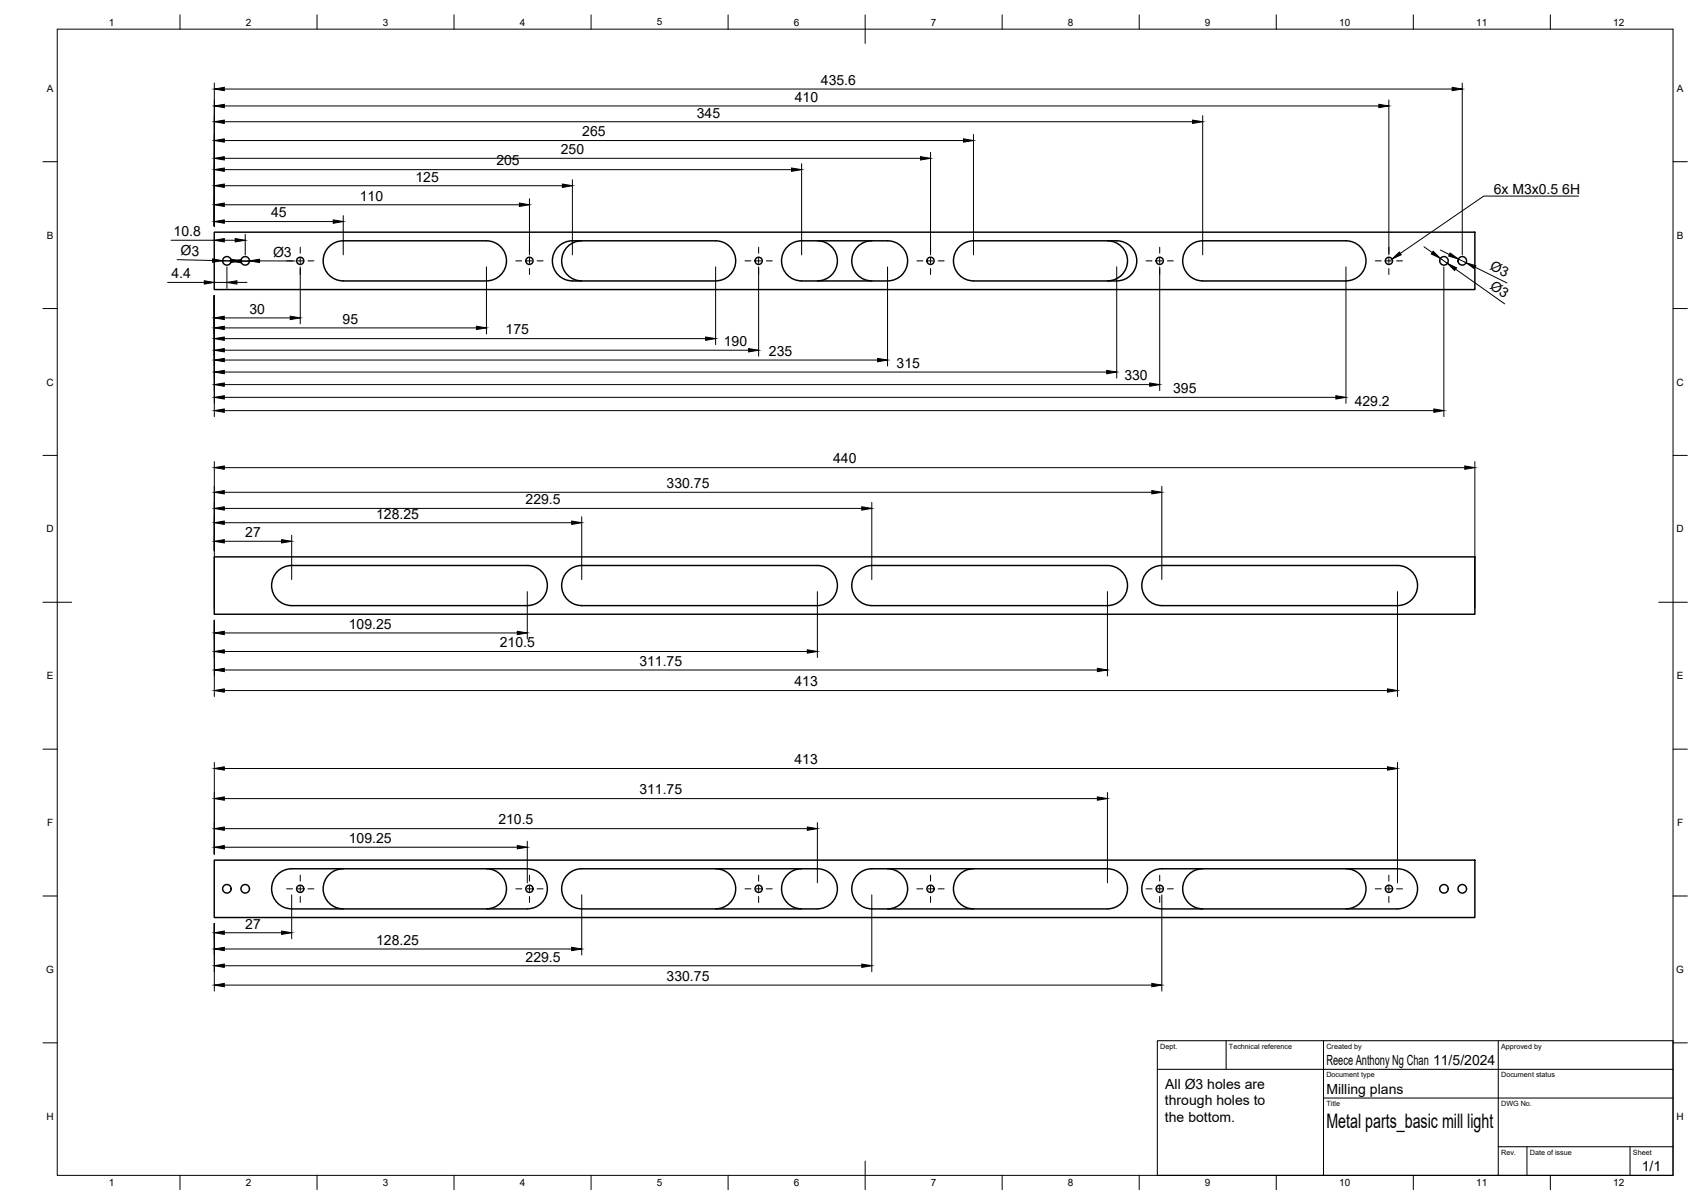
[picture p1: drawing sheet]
<svg xmlns="http://www.w3.org/2000/svg" width="594mm" height="420mm" viewBox="0 0 594 420" stroke-linecap="round" stroke-linejoin="round" font-family="sans-serif">
<!-- layer: Visible -->
<g fill="none" stroke="#000" stroke-width=".51">
<path d="M74.8 81h440v20h-440zM119.8 98h50M119.8 98a7 7 0 0 1-7-7 7 7 0 0 1 7-7h50a7 7 0 0 1 7 7 7 7 0 0 1-7 7M199.8 98h50M199.8 98a7 7 0 0 1-7-7 7 7 0 0 1 7-7h50a7 7 0 0 1 7 7 7 7 0 0 1-7 7M203 84a7 7 0 0 0-7 7 7 7 0 0 0 7 7M279.8 98h30M279.8 98a7 7 0 0 1-7-7 7 7 0 0 1 7-7h30a7 7 0 0 1 7 7 7 7 0 0 1-7 7M285.3 84a7 7 0 0 1 7 7 7 7 0 0 1-7 7M304.3 84a7 7 0 0 0-7 7 7 7 0 0 0 7 7M339.8 98h50M339.8 98a7 7 0 0 1-7-7 7 7 0 0 1 7-7h50a7 7 0 0 1 7 7 7 7 0 0 1-7 7"/>
<path d="M386.6 84a7 7 0 0 1 7 7 7 7 0 0 1-7 7M419.8 98h50M419.8 98a7 7 0 0 1-7-7 7 7 0 0 1 7-7h50a7 7 0 0 1 7 7 7 7 0 0 1-7 7M74.8 194.3h440v20.1h-440zM101.8 197.3h82.3a7 7 0 0 1 7 7 7 7 0 0 1-7 7h-82.3M101.8 197.3a7 7 0 0 0-7 7 7 7 0 0 0 7 7M198.5 199.1a7 7 0 0 1 4.5-1.8h82.3a7 7 0 0 1 7 7 7 7 0 0 1-7 7h-82.3a7 7 0 0 1-6.5-4.5 7 7 0 0 1 2-7.7zM299.7 199.1a7 7 0 0 1 4.6-1.8h82.3a7 7 0 0 1 7 7 7 7 0 0 1-7.1 7h-82.2a7 7 0 0 1-6.6-4.5 7 7 0 0 1 2-7.7zM400.3 199.7a7 7 0 0 1 5.2-2.4h82.3a7 7 0 0 1 7 7 7 7 0 0 1-7 7h-82.3a7 7 0 0 1-6.3-4.1 7 7 0 0 1 1.1-7.5zM74.8 300.2h440v20h-440zM101.8 303.2h82.3a7 7 0 0 1 7 7 7 7 0 0 1-7 7h-82.3M101.8 303.2a7 7 0 0 0-7 7 7 7 0 0 0 7 7"/>
<path d="M119.8 303.2a7 7 0 0 0-7 7 7 7 0 0 0 7 7M169.8 303.2a7 7 0 0 1 7 7 7 7 0 0 1-7 7M198.5 304.9a7 7 0 0 1 4.5-1.7h82.3a7 7 0 0 1 7 7 7 7 0 0 1-7 7h-82.3a7 7 0 0 1-6.5-4.6 7 7 0 0 1 2-7.7zM249.8 303.2a7 7 0 0 1 7 7 7 7 0 0 1-7 7M279.8 303.2a7 7 0 0 0-7 7 7 7 0 0 0 7 7M299 305.6a7 7 0 0 1 5.3-2.4h82.3a7 7 0 0 1 7 7 7 7 0 0 1-7 7h-82.3a7 7 0 0 1-6.4-4.1 7 7 0 0 1 1.1-7.5zM309.8 303.2a7 7 0 0 1 7 7 7 7 0 0 1-7 7M339.8 303.2a7 7 0 0 0-7 7 7 7 0 0 0 7 7M401 304.9a7 7 0 0 1 4.5-1.7h82.3a7 7 0 0 1 7 7 7 7 0 0 1-7 7h-82.3a7 7 0 0 1-6.5-4.6 7 7 0 0 1 2-7.7zM419.8 303.2a7 7 0 0 0-7 7 7 7 0 0 0 7 7M469.8 303.2a7 7 0 0 1 7 7 7 7 0 0 1-7 7"/>
<circle cx="79.2" cy="91" r="1.49"/>
<circle cx="85.6" cy="91" r="1.49"/>
<circle cx="104.8" cy="91" r="1.26"/>
<circle cx="184.8" cy="91" r="1.26"/>
<circle cx="264.8" cy="91" r="1.26"/>
<circle cx="324.8" cy="91" r="1.26"/>
<circle cx="404.8" cy="91" r="1.26"/>
<circle cx="484.8" cy="91" r="1.26"/>
<circle cx="504" cy="91" r="1.49"/>
<circle cx="510.4" cy="91" r="1.49"/>
<circle cx="79.2" cy="310.2" r="1.49"/>
<circle cx="85.6" cy="310.2" r="1.49"/>
<circle cx="104.8" cy="310.2" r="1.26"/>
<circle cx="184.8" cy="310.2" r="1.26"/>
<circle cx="264.8" cy="310.2" r="1.26"/>
<circle cx="324.8" cy="310.2" r="1.26"/>
<circle cx="404.8" cy="310.2" r="1.26"/>
<circle cx="484.8" cy="310.2" r="1.26"/>
<circle cx="504" cy="310.2" r="1.49"/>
<circle cx="510.4" cy="310.2" r="1.49"/>
</g>
<!-- layer: BORDER -->
<g fill="none" stroke="#000" stroke-width=".35">
<path d="M20 10.2h564v400h-564zM62.8 5.2v5M110.7 5.2v5M158.5 5.2v5M206.3 5.2v5M254.1 5.2v5M302 5.2v10M349.8 5.2v5M397.6 5.2v5M445.5 5.2v5M493.3 5.2v5M541.1 5.2v5"/>
<path d="M15 56.4h5M584 56.4h5M15 107.7h5M584 107.7h5M15 158.9h5M584 158.9h5M15 210.2h10M579 210.2h10M15 261.4h5M584 261.4h5M15 312.7h5M584 312.7h5"/>
<path d="M15 363.9h5M584 363.9h5M62.8 410.2v5M110.7 410.2v5M158.5 410.2v5M206.3 410.2v5M254.1 410.2v5M302 405.2v10M349.8 410.2v5M397.6 410.2v5M445.5 410.2v5M493.3 410.2v5"/>
<path d="M541.1 410.2v5"/>
</g>
<!-- layer: TITLEBLOCK -->
<path d="M404 363.2h180v47h-180zM404 373.2h180M428 363.2v10M462 363.2v47M523 363.2v47M462 383.2h122M523 400.2h61M533 400.2v10M569 400.2v10" fill="none" stroke="#000" stroke-width=".36"/>
<!-- layer: FD_Dimensions -->
<g fill="none" stroke="#000" stroke-width=".35">
<path d="M74.8 29v49.9M78.3 31.1h428.6M78.3 37h403M484.8 34.9v54M510.4 29v59.9M78.3 55.2h243M78.3 59.2h198M78.3 49h258M78.3 42.5h338M279.8 57.1v31.8M324.8 53.1v35.8M339.8 46.9v42"/>
<path d="M419.8 40.4v48.5M78.3 71.5h103M78.3 77.3h38M78.3 64.8h118M119.8 75.2v13.7M184.8 69.4v19.5M199.8 62.7v26.2M58.5 98.6h12.8M59.7 83.8h15.1M61.8 90.6l12.4 .3M74.8 98.6h4.4M77.1 91h3.5"/>
<path d="M77.7 91l3 .1M78.3 83.8h3.8M79.2 93.1v7.5M82.7 98.6h3.5M84.1 91h3M84.2 91.2h3.5M85.6 81.7v7.2M90.6 91l12.4 .1M104.8 93.1v19.9M169.8 93.1v23.4M249.8 93.1v27.2M264.8 93.1v31.2"/>
<path d="M309.8 93.1v34.6M389.8 93.1v38.9M404.8 93.1v43.2M469.8 93.1v47.7M497.1 86.1l2.8 2M502.8 87.3l3.1 1.5M502.8 90.2l2.4 1.7M504 93.1v52.3M508.1 93.9l17.1 12.1M509 90.4l2.7 1.3M514.9 93.2l11.1 5.5M74.8 103.1v42.3"/>
<path d="M78.3 110.9h23M78.3 114.4h88M78.3 118.2h168M78.3 134.2h323M78.3 122.2h183M78.3 125.6h228M78.3 129.8h308M78.3 138.7h388M78.3 143.3h422.2M74.8 161.1v51.2M78.3 177.4h222.5M78.3 171.8h323.7"/>
<path d="M78.3 163.2h433M304.3 175.3v26.9M405.5 169.7v32.5M514.8 161.1v51.2M78.3 188.9h20M78.3 182.4h121.2M101.8 186.8v15.4M203.1 180.3v21.9M74.8 216.5v26.6M184 206.5v16.5M285.3 206.5v22.9M386.5 206.5v29.4"/>
<path d="M487.8 206.5v36.6M78.3 220.9h102.3M78.3 227.4h203.5M78.3 233.8h304.7M78.3 241h406M74.8 266.1v32M78.3 278.7h304.7M78.3 268.2h406M386.5 276.6v31.5M487.8 266.1v42M78.3 295.7h102.3M78.3 289.2h203.5"/>
<path d="M184 293.5v14.6M285.3 287.1v21M101.8 312.3v15.3M203.1 312.3v21M304.3 312.3v26.8M405.5 312.3v33.6M74.8 322.3v23.6M78.3 325.5h20M78.3 331.2h121.2M78.3 337h222.5M78.3 343.8h323.7"/>
</g>
<g fill="#000" stroke="#000" stroke-width=".35">
<path d="M74.8 31.1l3.5-.6v1.1zM74.8 37l3.5-.6v1.2zM481.3 36.4l3.5 .6-3.5 .6zM506.9 30.5l3.5 .6-3.5 .5zM74.8 55.2l3.5-.5v1.1zM74.8 59.2l3.5-.6v1.2zM74.8 49l3.5-.5v1.1zM74.8 42.5l3.5-.6v1.2zM276.3 58.6l3.5 .6-3.5 .6zM321.3 54.7l3.5 .5-3.5 .6zM336.3 48.5l3.5 .5-3.5 .6zM416.3 41.9l3.5 .6-3.5 .6z"/>
<path d="M74.8 71.5l3.5-.6v1.2zM74.8 77.3l3.5-.6v1.2zM74.8 64.8l3.5-.6v1.2zM116.3 76.7l3.5 .6-3.5 .6zM181.3 70.9l3.5 .6-3.5 .6zM196.3 64.2l3.5 .6-3.5 .6zM71.3 98l3.5 .6-3.5 .5zM74.2 90.3l3.5 .7-3.5 .5zM74.8 83.8l3.5-.6v1.2zM80.6 90.4l3.5 .6-3.5 .6zM82.1 83.2l3.5 .6-3.5 .6zM79.2 98.6l3.5-.6v1.1z"/>
<path d="M80.7 91.1l3.5-.5v1.1zM87.1 91l3.5-.5v1.1zM500.2 87.7l2.6 2.5-3.2-1.6zM506.2 88.3l2.8 2.1-3.3-1.1zM505.2 91.9l3.2 1.6-.7 .9zM511.7 91.7l3.4 1-.5 1.1zM74.8 110.9l3.5-.6v1.2zM74.8 114.4l3.5-.6v1.2zM74.8 118.2l3.5-.6v1.2zM101.3 110.3l3.5 .6-3.5 .6zM166.3 113.8l3.5 .6-3.5 .6zM246.3 117.6l3.5 .6-3.5 .6z"/>
<path d="M74.8 134.2l3.5-.6v1.2zM74.8 122.2l3.5-.6v1.2zM74.8 125.6l3.5-.5v1.1zM74.8 129.8l3.5-.5v1.1zM74.8 138.7l3.5-.6v1.2zM261.3 121.6l3.5 .6-3.5 .6zM306.3 125.1l3.5 .5-3.5 .6zM386.3 129.3l3.5 .5-3.5 .6zM401.3 133.6l3.5 .6-3.5 .6zM466.3 138.1l3.5 .6-3.5 .6zM74.8 143.3l3.5-.6v1.2zM500.5 142.7l3.5 .6-3.5 .6z"/>
<path d="M74.8 177.4l3.5-.6v1.2zM74.8 171.8l3.5-.6v1.2zM74.8 163.2l3.5-.6v1.2zM300.8 176.8l3.5 .6-3.5 .6zM402 171.2l3.5 .6-3.5 .6zM511.3 162.6l3.5 .6-3.5 .6zM74.8 188.9l3.5-.6v1.2zM74.8 182.4l3.5-.6v1.2zM98.3 188.3l3.5 .6-3.5 .6zM199.5 181.8l3.6 .6-3.6 .6zM74.8 220.9l3.5-.6v1.2zM74.8 227.4l3.5-.6v1.1z"/>
<path d="M74.8 233.8l3.5-.6v1.2zM180.6 220.3l3.4 .6-3.4 .6zM281.8 226.8l3.5 .6-3.5 .5zM383 233.2l3.5 .6-3.5 .6zM74.8 241l3.5-.6v1.2zM484.3 240.4l3.5 .6-3.5 .6zM74.8 278.7l3.5-.6v1.2zM74.8 268.2l3.5-.6v1.2zM383 278.1l3.5 .6-3.5 .6zM484.3 267.6l3.5 .6-3.5 .6zM74.8 295.7l3.5-.6v1.1zM74.8 289.2l3.5-.6v1.2z"/>
<path d="M180.6 295.1l3.4 .6-3.4 .5zM281.8 288.6l3.5 .6-3.5 .6zM74.8 325.5l3.5-.6v1.2zM74.8 331.2l3.5-.6v1.1zM74.8 337l3.5-.6v1.2zM98.3 324.9l3.5 .6-3.5 .6zM199.5 330.6l3.6 .6-3.6 .5zM300.8 336.4l3.5 .6-3.5 .6zM74.8 343.8l3.5-.6v1.2zM402 343.2l3.5 .6-3.5 .6z"/>
</g>
<!-- layer: Smart Centers -->
<g fill="none" stroke="#000" stroke-width=".35">
<path d="M100 91h2.1M103.9 91h1.8M104.8 86.3v2M104.8 90.1v1.8M104.8 93.7v2.1M107.5 91h2.1M180 91h2.1M183.9 91h1.8M184.8 86.3v2M184.8 90.1v1.8M184.8 93.7v2.1M187.5 91h2.1"/>
<path d="M260 91h2.1M263.9 91h1.8M264.8 86.3v2M264.8 90.1v1.8M264.8 93.7v2.1M267.5 91h2.1M320 91h2.1M323.9 91h1.8M324.8 86.3v2M324.8 90.1v1.8M324.8 93.7v2.1M327.5 91h2.1"/>
<path d="M400 91h2.1M403.9 91h1.8M404.8 86.3v2M404.8 90.1v1.8M404.8 93.7v2.1M407.5 91h2.1M480 91h2.1M483.9 91h1.8M484.8 86.3v2M484.8 90.1v1.8M484.8 93.7v2.1M487.5 91h2"/>
<path d="M100 310.2h2.1M103.9 310.2h1.8M104.8 305.4v2.1M104.8 309.3v1.8M104.8 312.8v2.1M107.5 310.2h2.1M180 310.2h2.1M183.9 310.2h1.8M184.8 305.4v2.1M184.8 309.3v1.8M184.8 312.8v2.1M187.5 310.2h2.1"/>
<path d="M260 310.2h2.1M263.9 310.2h1.8M264.8 305.4v2.1M264.8 309.3v1.8M264.8 312.8v2.1M267.5 310.2h2.1M320 310.2h2.1M323.9 310.2h1.8M324.8 305.4v2.1M324.8 309.3v1.8M324.8 312.8v2.1M327.5 310.2h2.1"/>
<path d="M400 310.2h2.1M403.9 310.2h1.8M404.8 305.4v2.1M404.8 309.3v1.8M404.8 312.8v2.1M407.5 310.2h2.1M480 310.2h2.1M483.9 310.2h1.8M484.8 305.4v2.1M484.8 309.3v1.8M484.8 312.8v2.1M487.5 310.2h2"/>
</g>
<!-- layer: Hole Notes -->
<path d="M485.9 90.4l2.5-2.5 .7 1z" fill="#000" stroke="#000" stroke-width=".35"/>
<path d="M551 68.4h-33.1l-29.1 20" fill="none" stroke="#000" stroke-width=".35"/>
<text font-size="7" x="463" y="393.7">Metal parts_basic mill light</text>
<g font-size="4.9">
<text x="286.6" y="29.6">435.6</text>
<text x="277.4" y="35.5">410</text>
<text x="243.2" y="41">345</text>
<text x="203.2" y="47.6">265</text>
<text x="195.8" y="53.8">250</text>
<text x="173.2" y="57.7">205</text>
<text x="145" y="63.4">125</text>
<text x="125.6" y="70">110</text>
<text x="521.4" y="67.7">6x M3x0.5</text>
<text x="545.3" y="67.7">6H</text>
<text x="94.7" y="75.9">45</text>
<text x="60.6" y="82.4">10.8</text>
<text x="63" y="89.1" transform="rotate(1 63 89.1)">Ø3</text>
<text x="95.3" y="89.5">Ø3</text>
<text x="519.8" y="93.9" transform="rotate(26 519.8 93.9)">Ø3</text>
<text x="59.8" y="97.2">4.4</text>
<text x="519.8" y="100.3" transform="rotate(35 519.8 100.3)">Ø3</text>
<text x="87.1" y="109.5">30</text>
<text x="119.6" y="113">95</text>
<text x="176.5" y="116.7">175</text>
<text x="252.7" y="120.8">190</text>
<text x="268.4" y="124.2">235</text>
<text x="312.9" y="128.4">315</text>
<text x="392.5" y="132.8">330</text>
<text x="409.5" y="137.2">395</text>
<text x="472.8" y="141.8">429.2</text>
<text x="290.8" y="161.7">440</text>
<text x="232.7" y="170.3">330.75</text>
<text x="183.5" y="176">229.5</text>
<text x="131.3" y="181">128.25</text>
<text x="85.6" y="187.5">27</text>
<text x="121.8" y="219.4">109.25</text>
<text x="174.5" y="225.9">210.5</text>
<text x="223.2" y="232.3">311.75</text>
<text x="277.3" y="239.5">413</text>
<text x="277.3" y="266.7">413</text>
<text x="223.2" y="277.2">311.75</text>
<text x="173.9" y="287.7">210.5</text>
<text x="121.8" y="294.2">109.25</text>
<text x="85.6" y="324.1">27</text>
<text x="131.3" y="329.7">128.25</text>
<text x="183.5" y="335.6">229.5</text>
<text x="232.7" y="342.3">330.75</text>
<text x="463" y="371.7">Reece Anthony Ng Chan 11/5/2024</text>
<text x="406.7" y="379.9">All Ø3 holes are</text>
<text x="463" y="381.7">Milling plans</text>
<text x="406.6" y="385.7">through holes to</text>
<text x="406.6" y="391.5">the bottom.</text>
<text x="573.1" y="408.8">1/1</text>
</g>
<g font-size="3.5">
<text x="37.9" y="8.9">1</text>
<text x="85.8" y="8.9">2</text>
<text x="133.6" y="8.9">3</text>
<text x="181.4" y="8.9">4</text>
<text x="229.3" y="8.9">5</text>
<text x="277.1" y="8.9">6</text>
<text x="324.9" y="8.9">7</text>
<text x="372.7" y="8.9">8</text>
<text x="420.6" y="8.9">9</text>
<text x="467.4" y="8.9">10</text>
<text x="515.3" y="8.9">11</text>
<text x="563.1" y="8.9">12</text>
<text x="16.3" y="32">A</text>
<text x="585.3" y="32">A</text>
<text x="16.3" y="83.3">B</text>
<text x="585.3" y="83.3">B</text>
<text x="16.2" y="134.6">C</text>
<text x="585.2" y="134.6">C</text>
<text x="16.2" y="185.8">D</text>
<text x="585.2" y="185.8">D</text>
<text x="16.3" y="237">E</text>
<text x="585.3" y="237">E</text>
<text x="16.4" y="288.3">F</text>
<text x="585.4" y="288.3">F</text>
<text x="16.1" y="339.6">G</text>
<text x="585.1" y="339.6">G</text>
<text x="16.2" y="390.8">H</text>
<text x="585.2" y="390.8">H</text>
<text x="37.9" y="413.9">1</text>
<text x="85.8" y="413.9">2</text>
<text x="133.6" y="413.9">3</text>
<text x="181.4" y="413.9">4</text>
<text x="229.3" y="413.9">5</text>
<text x="277.1" y="413.9">6</text>
<text x="324.9" y="413.9">7</text>
<text x="372.7" y="413.9">8</text>
<text x="420.6" y="413.9">9</text>
<text x="467.4" y="413.9">10</text>
<text x="515.3" y="413.9">11</text>
<text x="563.1" y="413.9">12</text>
</g>
<g font-size="2.5">
<text x="405" y="366">Dept.</text>
<text x="429" y="366">Technical reference</text>
<text x="463" y="366">Created by</text>
<text x="524" y="366">Approved by</text>
<text x="463" y="376">Document type</text>
<text x="524" y="376">Document status</text>
<text x="463" y="386">Title</text>
<text x="524" y="386">DWG No.</text>
<text x="524" y="403">Rev.</text>
<text x="534" y="403">Date of issue</text>
<text x="570" y="403">Sheet</text>
</g>
</svg>
